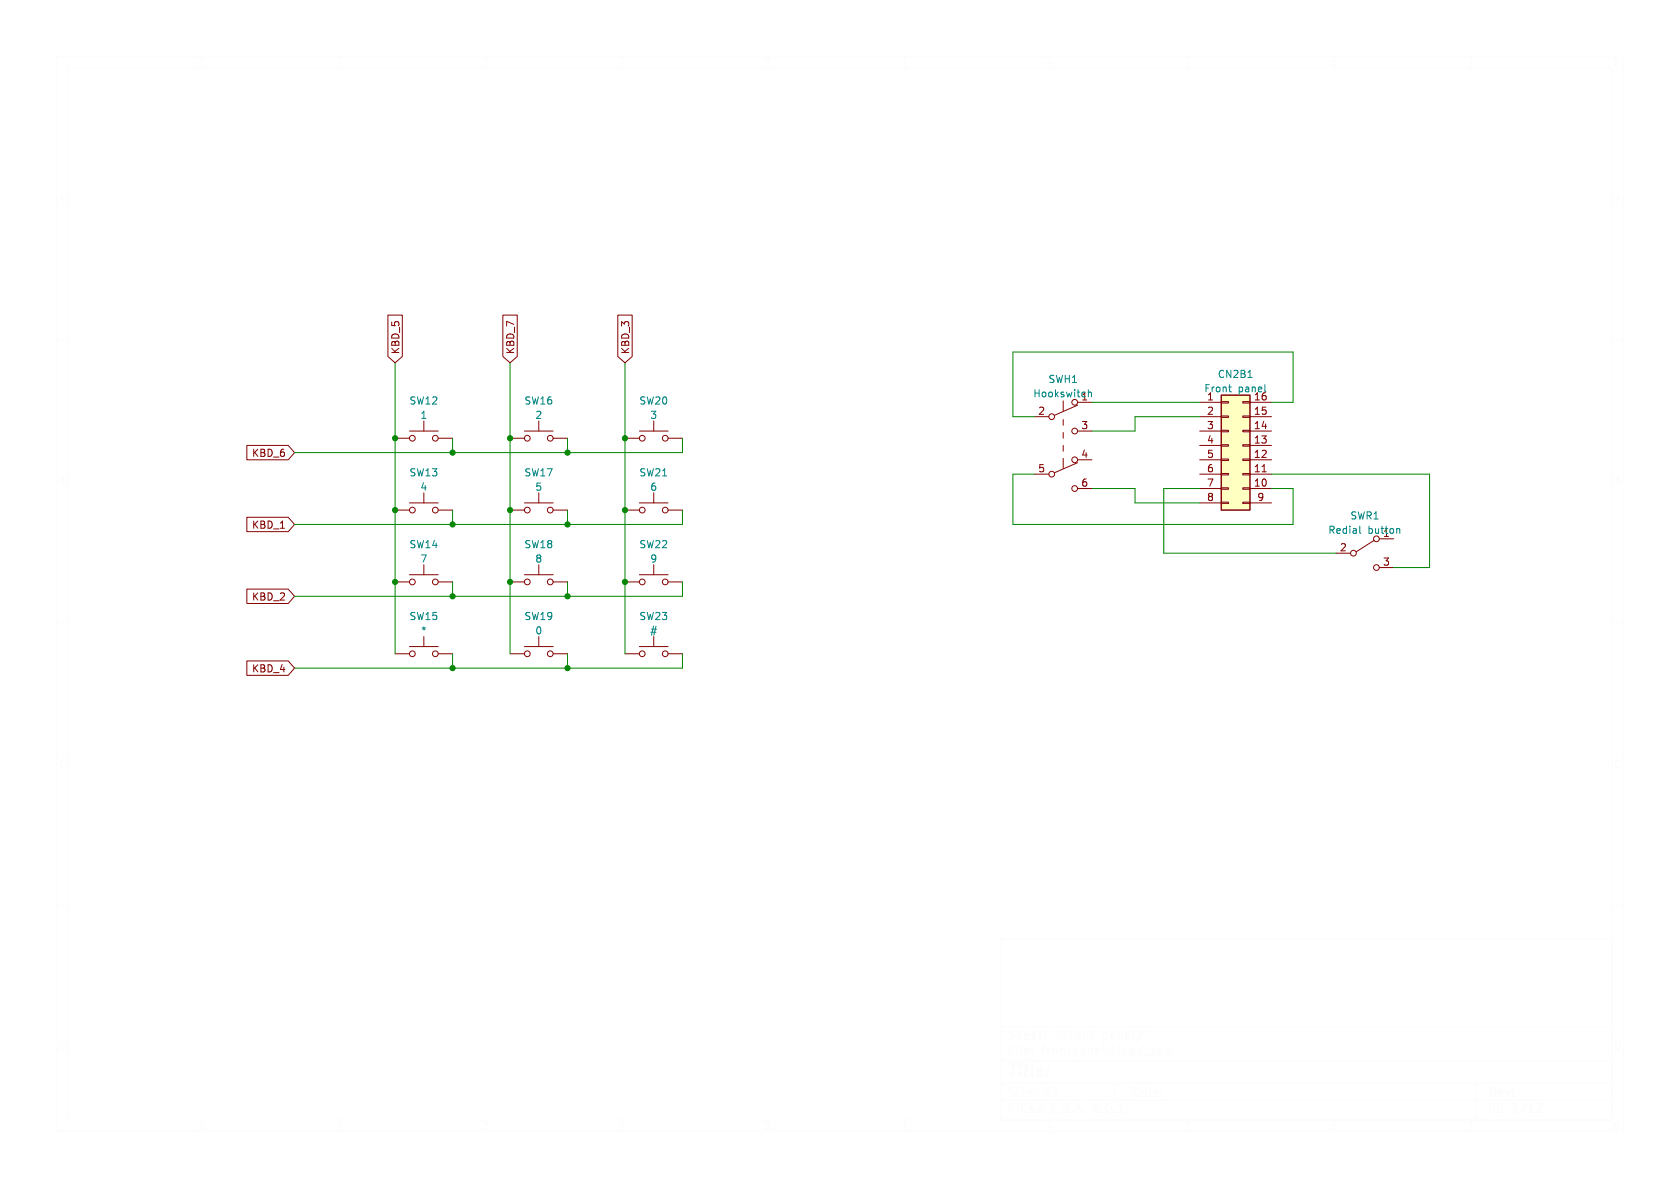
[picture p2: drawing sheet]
<svg xmlns="http://www.w3.org/2000/svg" width="297mm" height="210mm" viewBox="0 0 297 210" stroke-linecap="round" stroke-linejoin="round" font-family="sans-serif">
<g fill="none" stroke="#fcfcfc" stroke-width=".18">
<path d="M10 10h277v190h-277zM12 12h273v186h-273zM35.3 11.6h.8M35.3 10.7l.4-.4v1.3M60 10v2M85.3 10.4l.5-.1 .3 .4-.8 .9h.8M110 10v2M135.3 10.3h.8l-.4 .5 .3 .1v.6l-.2 .1-.5-.1M160 10v2M185.7 10.2l-.4 1h.9M186 10.7v.9M210 10v2"/>
<path d="M236 10.3h-.6l-.1 .6 .2-.1 .5 .1 .1 .1-.1 .5-.2 .1-.5-.1M260 10v2M286 10.3l-.4 .1a.88 .88 0 0 0 0 1.2l.4-.1 .1-.5-.3-.2-.3 .1-.2 .1M10.6 35.6l.4-1.3 .4 1.3M10.7 35.2h.6M285.6 35.6l.4-1.3 .4 1.3M285.7 35.2h.6M10 60h2M285 60h2M10.7 84.3h.4l.2 .2-.2 .4 .2 .1 .1 .3-.2 .3h-.5zM10.7 84.9h.4M285.7 84.3h.4l.2 .2-.2 .4 .2 .1 .1 .3-.2 .3h-.5z"/>
<path d="M285.7 84.9h.4M10 110h2M285 110h2M11.4 134.4a.62 .62 0 0 0-.9 .5 .62 .62 0 0 0 .7 .7l.2-.1M286.4 134.4a.62 .62 0 0 0-.9 .5 .62 .62 0 0 0 .7 .7l.2-.1M10 160h2M285 160h2M177 166h108v32h-108zM10.7 184.3a.66 .66 0 0 1 .7 .6 .66 .66 0 0 1-.7 .7zM35.3 198.7l.4-.4v1.3M35.3 199.6h.8M60 198v2"/>
<path d="M85.3 198.4l.5-.1 .3 .4-.8 .9h.8M110 198v2M135.3 198.3h.8l-.4 .5 .3 .1v.6l-.2 .1-.5-.1M160 198v2M177 194.5h108M177 191.5h108M177 187.5h108M177 181.5h108M178.5 195.1v1.5M178.5 185.6h.5M178.7 195.7l.6 .9M179.2 184.9h-.7v1.5"/>
<path d="M179.2 192.4l-.5-.1-.2 .1v.5l.6 .3 .1 .3-.2 .3-.6-.1M179.2 182.3l-.5-.1-.2 .1v.5l.6 .3 .1 .3-.2 .3-.6-.1M179.3 195.1l-.8 .9M179.7 184.9v.1M179.7 185.4v1M179.9 182.2v1.5M179.9 192.3v.1M179.9 192.8v1M179.9 182.8l.2-.1 .4 .1v.9M180 195.1v.1M180 195.6v1M180.5 192.8h.7l-.7 1h.7"/>
<path d="M180.5 184.9v1.3l.2 .2M181.2 185.9l.7-.1-.1-.3-.4-.1-.2 .2v.7h.6M181.2 183.2l.7-.1-.1-.3-.4-.1-.2 .2v.7h.6M181.5 195.2a.6 .6 0 0 0-.7 0 .6 .6 0 0 0-.2 .8 .56 .56 0 0 0 .3 .5 .56 .56 0 0 0 .6 0M181.7 193.3l.8-.1-.1-.3-.4-.1-.3 .2 .1 .7h.6M182.2 195.7h.5l.1 .9M182.5 183.2l.7-.1-.1-.3-.4-.1-.2 .2v.7h.6M182.5 186.3v.1M182.5 185.5v.1M182.8 196h-.5a.29 .29 0 0 0-.2 .3 .29 .29 0 0 0 .2 .3l.5-.1M183.1 193.7v.1M183.1 192.9v.1"/>
<path d="M183.6 182.7h.6M183.8 182.2v1.3l.4 .2M184.2 195.7l-.5-.1-.2 .3v.4l.1 .2h.6M184.2 195.1v1.5M184.2 185.4h.5M184.7 183.6v.1M184.7 182.8v.1M184.7 184.9l-.3 .2v1.3M184.7 193.8l.5-1.5 .5 1.5M184.9 193.4h.7M185.2 185.4v1M185.7 198.2l-.4 1h.9"/>
<path d="M185.7 185.4l-.3 .1-.2 .2M186 198.7v.9M186 195.8h.5M186.2 185.5l.4-.1 .3 .3v.4l-.3 .3-.4-.1-.1-.2v-.4zM186.5 192.2l-.3 1.1h.9M186.7 195.1h-.7v1.5h.7M186.9 192.8v1M187.4 196.5v.1M187.5 185.5l.2-.1 .4 .1 .1 .9M187.5 185.4v1M187.6 182.1l-1.3 2M188.1 195.1a.76 .76 0 0 1 .9 .7 .76 .76 0 0 1-.9 .8z"/>
<path d="M188.1 182.9h.5M188.7 185.4h.5M188.8 182.2h-.7v1.5M188.9 184.9v1.3l.3 .2M189.4 182.7v1M189.6 196.5v.1M189.7 185.5l.5-.1 .3 .3v.4l-.2 .2h-.6M189.7 185.4v1.5M189.8 182.7l-.3 .1-.1 .2M190.1 196.6l.5-1.5 .5 1.5M190.2 196.2h.8M190.3 182.8l.2-.1 .5 .1v.6l-.1 .2-.4 .1-.2-.1z"/>
<path d="M191.1 185.5h.6v.9M191.6 196.5v.1M191.7 182.8l.2-.1 .3 .1 .1 .9M191.7 182.7v1M191.7 185.8h-.5a.29 .29 0 0 0-.2 .3 .29 .29 0 0 0 .2 .3l.5-.1M192.5 185.5l.2-.1 .3 .1 .1 .9M192.5 185.4v1M192.8 182.7h.6M193 182.2v1.3l.4 .2M193.7 195.7l-.3 .3v.3l.3 .3 .4-.1 .1-.2v-.4l-.2-.2M193.7 195.7l-.3-.2 .3-.4 .4 .1 .1 .2-.2 .3M193.7 195.7h.3"/>
<path d="M193.7 185.9l.8-.1-.1-.3-.4-.1-.3 .2 .1 .7h.6M194.9 196.5v.1M195 182.8l.5-.1 .2 .3v.4l-.1 .2h-.6M195 182.7v1.5M195.1 184.9v1.3l.2 .2M195.7 195.2l.2-.1a.81 .81 0 0 1 .6 .6 .81 .81 0 0 1-.3 .8l-.2 .1a.81 .81 0 0 1-.3-1.4zM195.9 186.3v.1M196.4 182.8h.6v.9M196.6 184.9v1.5M196.7 185.8l.5 .6M197 191.5v3M197 183.1h-.5a.29 .29 0 0 0-.2 .3 .29 .29 0 0 0 .2 .3l.5-.1"/>
<path d="M197 196.5v.1M197.2 185.4l-.6 .6M197.7 196.6h.8M197.7 195.5l.4-.4v1.5M197.7 182.8l.3-.1 .3 .1 .1 .9M197.7 182.7v1M197.8 184.9v.1M197.8 185.4v1M199 183.2l.7-.1v-.3l-.5-.1-.2 .2 .1 .7h.6M199.2 185.5l-.5-.1-.2 .3v.4l.1 .2h.6M199.8 185.5h.6l.1 .9M200.4 182.2v1.3l.2 .2"/>
<path d="M200.5 185.8h-.5a.29 .29 0 0 0-.3 .3 .29 .29 0 0 0 .3 .3l.5-.1M200.5 192.3a.76 .76 0 0 1 .8 .7 .76 .76 0 0 1-.8 .8zM201.8 185.5l-.4-.1-.3 .3v.4l.1 .2h.6M201.8 184.9v1.5M202 192.9h.5l.1 .9M202.2 186.5h1.1M202.2 182.1l-1.2 2M202.6 193.2h-.5a.29 .29 0 0 0-.2 .3 .29 .29 0 0 0 .2 .3l.5-.1M203.1 192.8h.6M203.3 192.3v1.3l.4 .2M204.1 193.3l.7-.1-.1-.3-.4-.1-.2 .2 .1 .7h.5M204.2 185.5l-.4-.1-.2 .2 .1 .2 .5 .2v.3h-.6"/>
<path d="M205.5 193.7v.1M205.5 192.9v.1M205.5 185.5l-.4-.1-.3 .3v.4l.2 .2h.5M206.2 185.5l.2-.1 .3 .1 .1 .9M206.2 184.9v1.5M210 198v2M236 198.3h-.6l-.1 .6 .2-.1 .5 .1 .1 .1-.1 .5-.2 .1-.5-.1M260 198v2M261 191.5v6.5M263.5 195.1v1.5M264.8 195.7l-.4-.1-.3 .3v.4l.1 .2h.6M264.8 195.1v1.5"/>
<path d="M265.5 196.5v.1M265.5 195.7v.1M267.3 195.2l.6-.1 .2 .1 .1 .3-1 1.1h1M269.9 195l-1.3 2M270.3 196.6h.9M270.3 195.5l.4-.4v1.5M271.7 195.2l.6-.1 .2 .1 .1 .3-.9 1.1h.9M285.7 184.3a.66 .66 0 0 1 .7 .6 .66 .66 0 0 1-.7 .7zM286 198.3l-.4 .1a.88 .88 0 0 0 0 1.2l.4-.1 .1-.5-.3-.2-.3 .1-.2 .1"/>
</g>
<path d="M263.6 193.1l.7-.1 .1-.2-.1-.4-.2-.1h-.5v1.5M263.9 193.1l.5 .7M265 193.3l.7-.2-.1-.2-.4-.1-.2 .2 .1 .7h.5M266.2 192.8l.4 1 .3-1M267.5 193.6v.2M267.5 192.9v.1" fill="none" stroke="#fcfcfc" stroke-width=".3"/>
<g fill="none" stroke="#fcfcfc" stroke-width=".4">
<path d="M178.7 188.2h1.1M179.3 188.2l-.3 2M180.4 188.9l-.1 1.3M180.5 188.2v.2M180.5 188.2l-.1 .1 .1 .1M180.5 188.2l.1 .1-.1 .1M181.1 188.9h.7M181.5 188.2l-.3 1.7 .1 .2 .4 .1M182.6 188.2l-.2 1.7 .2 .3M183.4 189.5l1-.1-.1-.4-.2-.1-.5 .1-.3 .9 .3 .3 .6-.1M185.1 190l.1 .1-.1 .1M185.1 190l-.1 .1 .1 .1"/>
<path d="M185.1 190v.2M185.3 189l-.1 .2M185.3 189v.1l-.1 .1M185.3 189l-.1 .1v.1"/>
</g>
<g fill="none" stroke="#840000" stroke-width=".18">
<path d="M69.8 77.5h2.6M72.4 76.2h5.1M74.9 74.4v1.8M77.5 77.5h2.5M69.8 90.2h2.6M72.4 88.9h5.1M74.9 87.1v1.8M74.9 99.8v1.8M77.5 90.2h2.5M90.2 90.2h2.5M92.7 88.9h5.1M95.2 87.1v1.8"/>
<path d="M97.8 90.2h2.5M69.8 102.9h2.6M69.8 115.6h2.6M72.4 101.6h5.1M72.4 114.3h5.1M74.9 112.5v1.8M77.5 102.9h2.5M77.5 115.6h2.5"/>
<circle cx="72.9" cy="77.5" r=".51"/>
<circle cx="77" cy="77.5" r=".51"/>
<circle cx="72.9" cy="90.2" r=".51"/>
<circle cx="77" cy="90.2" r=".51"/>
<circle cx="93.2" cy="90.2" r=".51"/>
<circle cx="97.3" cy="90.2" r=".51"/>
<circle cx="72.9" cy="102.9" r=".51"/>
<circle cx="72.9" cy="115.6" r=".51"/>
<circle cx="77" cy="102.9" r=".51"/>
<circle cx="77" cy="115.6" r=".51"/>
</g>
<path d="M215.9 69.9h5.1v20.3h-5.1z" fill="#ffffc2"/>
<g fill="none" stroke="#840000" stroke-width=".18">
<path d="M68.6 55.7h2.5v7.3l-1.3 1.1-1.2-1.1zM88.9 55.7h2.5v7.3l-1.2 1.1-1.3-1.1zM109.2 55.7h2.6v7.3l-1.3 1.1-1.3-1.1zM43.6 78.7h7.4l1.1 1.3-1.1 1.3h-7.4zM90.2 77.5h2.5M92.7 76.2h5.1M95.2 74.4v1.8M97.8 77.5h2.5M110.5 77.5h2.5M113 76.2h5.1M115.6 74.4v1.8M118.1 77.5h2.5"/>
<path d="M182.9 73.7h2.5M188 70.9v1.7M188 74.2v1M188 76.5v1M188 78.7v1.1M190.5 71.1h2.5M190.5 76.2h2.5M190.5 71.6l-4.1 1.8M212.1 71.1h3.8M212.1 78.7h3.8M212.1 76.2h3.8M212.1 73.7h3.8"/>
<path d="M215.9 78.6h1.3v.3h-1.3zM215.9 76.1h1.3v.2h-1.3zM215.9 73.5h1.3v.3h-1.3zM215.9 71h1.3v.2h-1.3zM219.7 78.6h1.3v.3h-1.3zM219.7 76.1h1.3v.2h-1.3zM219.7 73.5h1.3v.3h-1.3zM219.7 71h1.3v.2h-1.3zM221 71.1h3.8M221 78.7h3.8M221 76.2h3.8M221 73.7h3.8"/>
<path d="M43.6 91.4h7.4l1.1 1.3-1.1 1.3h-7.4zM95.2 99.8v1.8M110.5 90.2h2.5M113 88.9h5.1M115.6 87.1v1.8M115.6 99.8v1.8M118.1 90.2h2.5M182.9 83.8h2.5M188 81v1.8M190.5 86.4h2.5M190.5 81.3h2.5M190.5 81.8l-4.1 1.8"/>
<path d="M212.1 86.4h3.8M212.1 83.8h3.8M212.1 81.3h3.8M212.1 88.9h3.8M215.9 88.8h1.3v.2h-1.3zM215.9 86.2h1.3v.3h-1.3zM215.9 83.7h1.3v.2h-1.3zM215.9 81.2h1.3v.2h-1.3zM219.7 88.8h1.3v.2h-1.3zM219.7 86.2h1.3v.3h-1.3zM219.7 83.7h1.3v.2h-1.3zM219.7 81.2h1.3v.2h-1.3z"/>
<path d="M221 86.4h3.8M221 83.8h3.8M221 81.3h3.8M221 88.9h3.8M223.1 83.4h.8M236.2 97.8h2.6M243 95.5l-3.2 2M243.8 95.3h2.6M43.6 104.1h7.4l1.1 1.3-1.1 1.3h-7.4zM43.6 116.8h7.4l1.1 1.3-1.1 1.3h-7.4zM90.2 102.9h2.5M90.2 115.6h2.5"/>
<path d="M92.7 101.6h5.1M92.7 114.3h5.1M95.2 112.5v1.8M97.8 102.9h2.5M97.8 115.6h2.5M110.5 102.9h2.5M110.5 115.6h2.5M113 101.6h5.1M113 114.3h5.1M115.6 112.5v1.8M118.1 102.9h2.5M118.1 115.6h2.5"/>
<path d="M243.8 100.3h2.6"/>
<circle cx="93.2" cy="77.5" r=".51"/>
<circle cx="97.3" cy="77.5" r=".51"/>
<circle cx="113.5" cy="77.5" r=".51"/>
<circle cx="117.6" cy="77.5" r=".51"/>
<circle cx="185.9" cy="73.7" r=".51"/>
<circle cx="190" cy="76.2" r=".51"/>
<circle cx="190" cy="71.1" r=".51"/>
<circle cx="113.5" cy="90.2" r=".51"/>
<circle cx="117.6" cy="90.2" r=".51"/>
<circle cx="185.9" cy="83.8" r=".51"/>
<circle cx="190" cy="86.4" r=".51"/>
<circle cx="190" cy="81.3" r=".51"/>
<circle cx="239.3" cy="97.8" r=".51"/>
<circle cx="243.3" cy="95.3" r=".51"/>
<circle cx="93.2" cy="102.9" r=".51"/>
<circle cx="93.2" cy="115.6" r=".51"/>
<circle cx="97.3" cy="115.6" r=".51"/>
<circle cx="97.3" cy="102.9" r=".51"/>
<circle cx="113.5" cy="115.6" r=".51"/>
<circle cx="113.5" cy="102.9" r=".51"/>
<circle cx="117.6" cy="102.9" r=".51"/>
<circle cx="117.6" cy="115.6" r=".51"/>
<circle cx="243.3" cy="100.3" r=".51"/>
</g>
<path d="M215.9 69.9h5.1v20.3h-5.1z" fill="none" stroke="#840000" stroke-width=".25"/>
<path d="M192.4 68.9v1.3M192.4 69.4l.2-.1 .3 .1v.8M217.2 68.4h.5M217.4 69.2l.3 .1M220.6 66.7h.7M240.4 93v1.1l.2 .2M247.1 93.4l.4 .2v.7" fill="none" stroke="#008484" stroke-width=".18"/>
<g fill="none" stroke="#008400" stroke-width=".18">
<path d="M69.8 64.1v51.5M80 77.5v2.5M90.2 64.1v51.5M100.3 77.5v2.5M110.5 64.1v51.5M120.6 77.5v2.5h-68.5M193 71.1h19.1M212.1 73.7h-11.4v2.5h-7.7M224.8 71.1h3.8v-8.9h-49.5v11.5h3.8M80 90.2v2.5M100.3 90.2v2.5M120.6 90.2v2.5h-68.5"/>
<path d="M182.9 83.8h-3.8v8.9h49.5v-6.3h-3.8M193 86.4h7.7v2.5h11.4M212.1 86.4h-6.4v11.4h30.5M224.8 83.8h27.9v16.5h-6.3M80 102.9v2.5M80 115.6v2.5M100.3 102.9v2.5M100.3 115.6v2.5M120.6 102.9v2.5h-68.5M120.6 115.6v2.5h-68.5"/>
</g>
<g fill="#008400" stroke="#008400" stroke-width=".18">
<circle cx="110.5" cy="77.5" r=".46"/>
<circle cx="110.5" cy="90.2" r=".46"/>
<circle cx="90.2" cy="102.9" r=".46"/>
<circle cx="110.5" cy="102.9" r=".46"/>
<circle cx="90.2" cy="90.2" r=".46"/>
<circle cx="69.8" cy="77.5" r=".46"/>
<circle cx="80" cy="80" r=".46"/>
<circle cx="100.3" cy="80" r=".46"/>
<circle cx="90.2" cy="77.5" r=".46"/>
<circle cx="80" cy="92.7" r=".46"/>
<circle cx="69.8" cy="102.9" r=".46"/>
<circle cx="69.8" cy="90.2" r=".46"/>
<circle cx="80" cy="105.4" r=".46"/>
<circle cx="80" cy="118.1" r=".46"/>
<circle cx="100.3" cy="118.1" r=".46"/>
<circle cx="100.3" cy="105.4" r=".46"/>
<circle cx="100.3" cy="92.7" r=".46"/>
</g>
<g font-size="1.8" fill="#840000">
<text x="70.8" y="62.7" transform="rotate(-90 70.8 62.7)">KBD_5</text>
<text x="91.1" y="62.7" transform="rotate(-90 91.1 62.7)">KBD_7</text>
<text x="111.4" y="62.7" transform="rotate(-90 111.4 62.7)">KBD_3</text>
<text x="213.3" y="70.9">1</text>
<text x="183.4" y="73.4">2</text>
<text x="191.1" y="75.9">3</text>
<text x="213.3" y="73.4">2</text>
<text x="213.3" y="75.9">3</text>
<text x="221.6" y="75.9">14</text>
<text x="221.6" y="73.4">15</text>
<text x="44.5" y="81">KBD_6</text>
<text x="183.4" y="83.6">5</text>
<text x="191.1" y="81">4</text>
<text x="213.3" y="78.5">4</text>
<text x="213.3" y="81">5</text>
<text x="213.3" y="83.6">6</text>
<text x="221.6" y="83.6">11</text>
<text x="221.6" y="81">12</text>
<text x="221.6" y="78.5">13</text>
<text x="191.1" y="86.1">6</text>
<text x="213.3" y="86.1">7</text>
<text x="213.3" y="88.6">8</text>
<text x="221.6" y="86.1">10</text>
<text x="222.2" y="88.6">9</text>
<text x="44.5" y="93.7">KBD_1</text>
<text x="236.8" y="97.5">2</text>
<text x="244.4" y="100.1">3</text>
<text x="44.5" y="106.4">KBD_2</text>
<text x="44.5" y="119.1">KBD_4</text>
</g>
<g font-size="1.8" fill="#008484">
<text x="72.3" y="71.7">SW12</text>
<text x="92.6" y="71.7">SW16</text>
<text x="112.9" y="71.7">SW20</text>
<text x="182.6" y="70.4">Hookswitch1</text>
<text x="185.3" y="67.9">SWH1</text>
<text x="212.8" y="69.6">Front</text>
<text x="215.2" y="67">CN2B1</text>
<text x="218.9" y="69.6">panel</text>
<text x="221.6" y="70.9">16</text>
<text x="74.2" y="74.2">1</text>
<text x="94.5" y="74.2">2</text>
<text x="114.9" y="74.2">3</text>
<text x="72.3" y="84.4">SW13</text>
<text x="74.2" y="86.9">4</text>
<text x="92.6" y="84.4">SW17</text>
<text x="94.5" y="86.9">5</text>
<text x="112.9" y="84.4">SW21</text>
<text x="114.9" y="86.9">6</text>
<text x="234.7" y="94.6">Redial</text>
<text x="238.6" y="92">SWR1</text>
<text x="241.8" y="94.6">button</text>
<text x="244.4" y="95">1</text>
<text x="72.3" y="97.1">SW14</text>
<text x="74.2" y="99.6">7</text>
<text x="92.6" y="97.1">SW18</text>
<text x="94.5" y="99.6">8</text>
<text x="112.9" y="97.1">SW22</text>
<text x="114.9" y="99.6">9</text>
<text x="72.3" y="109.8">SW15</text>
<text x="74.3" y="112.3">*</text>
<text x="92.6" y="109.8">SW19</text>
<text x="94.5" y="112.3">0</text>
<text x="112.9" y="109.8">SW23</text>
<text x="114.8" y="112.3">#</text>
</g>
</svg>
